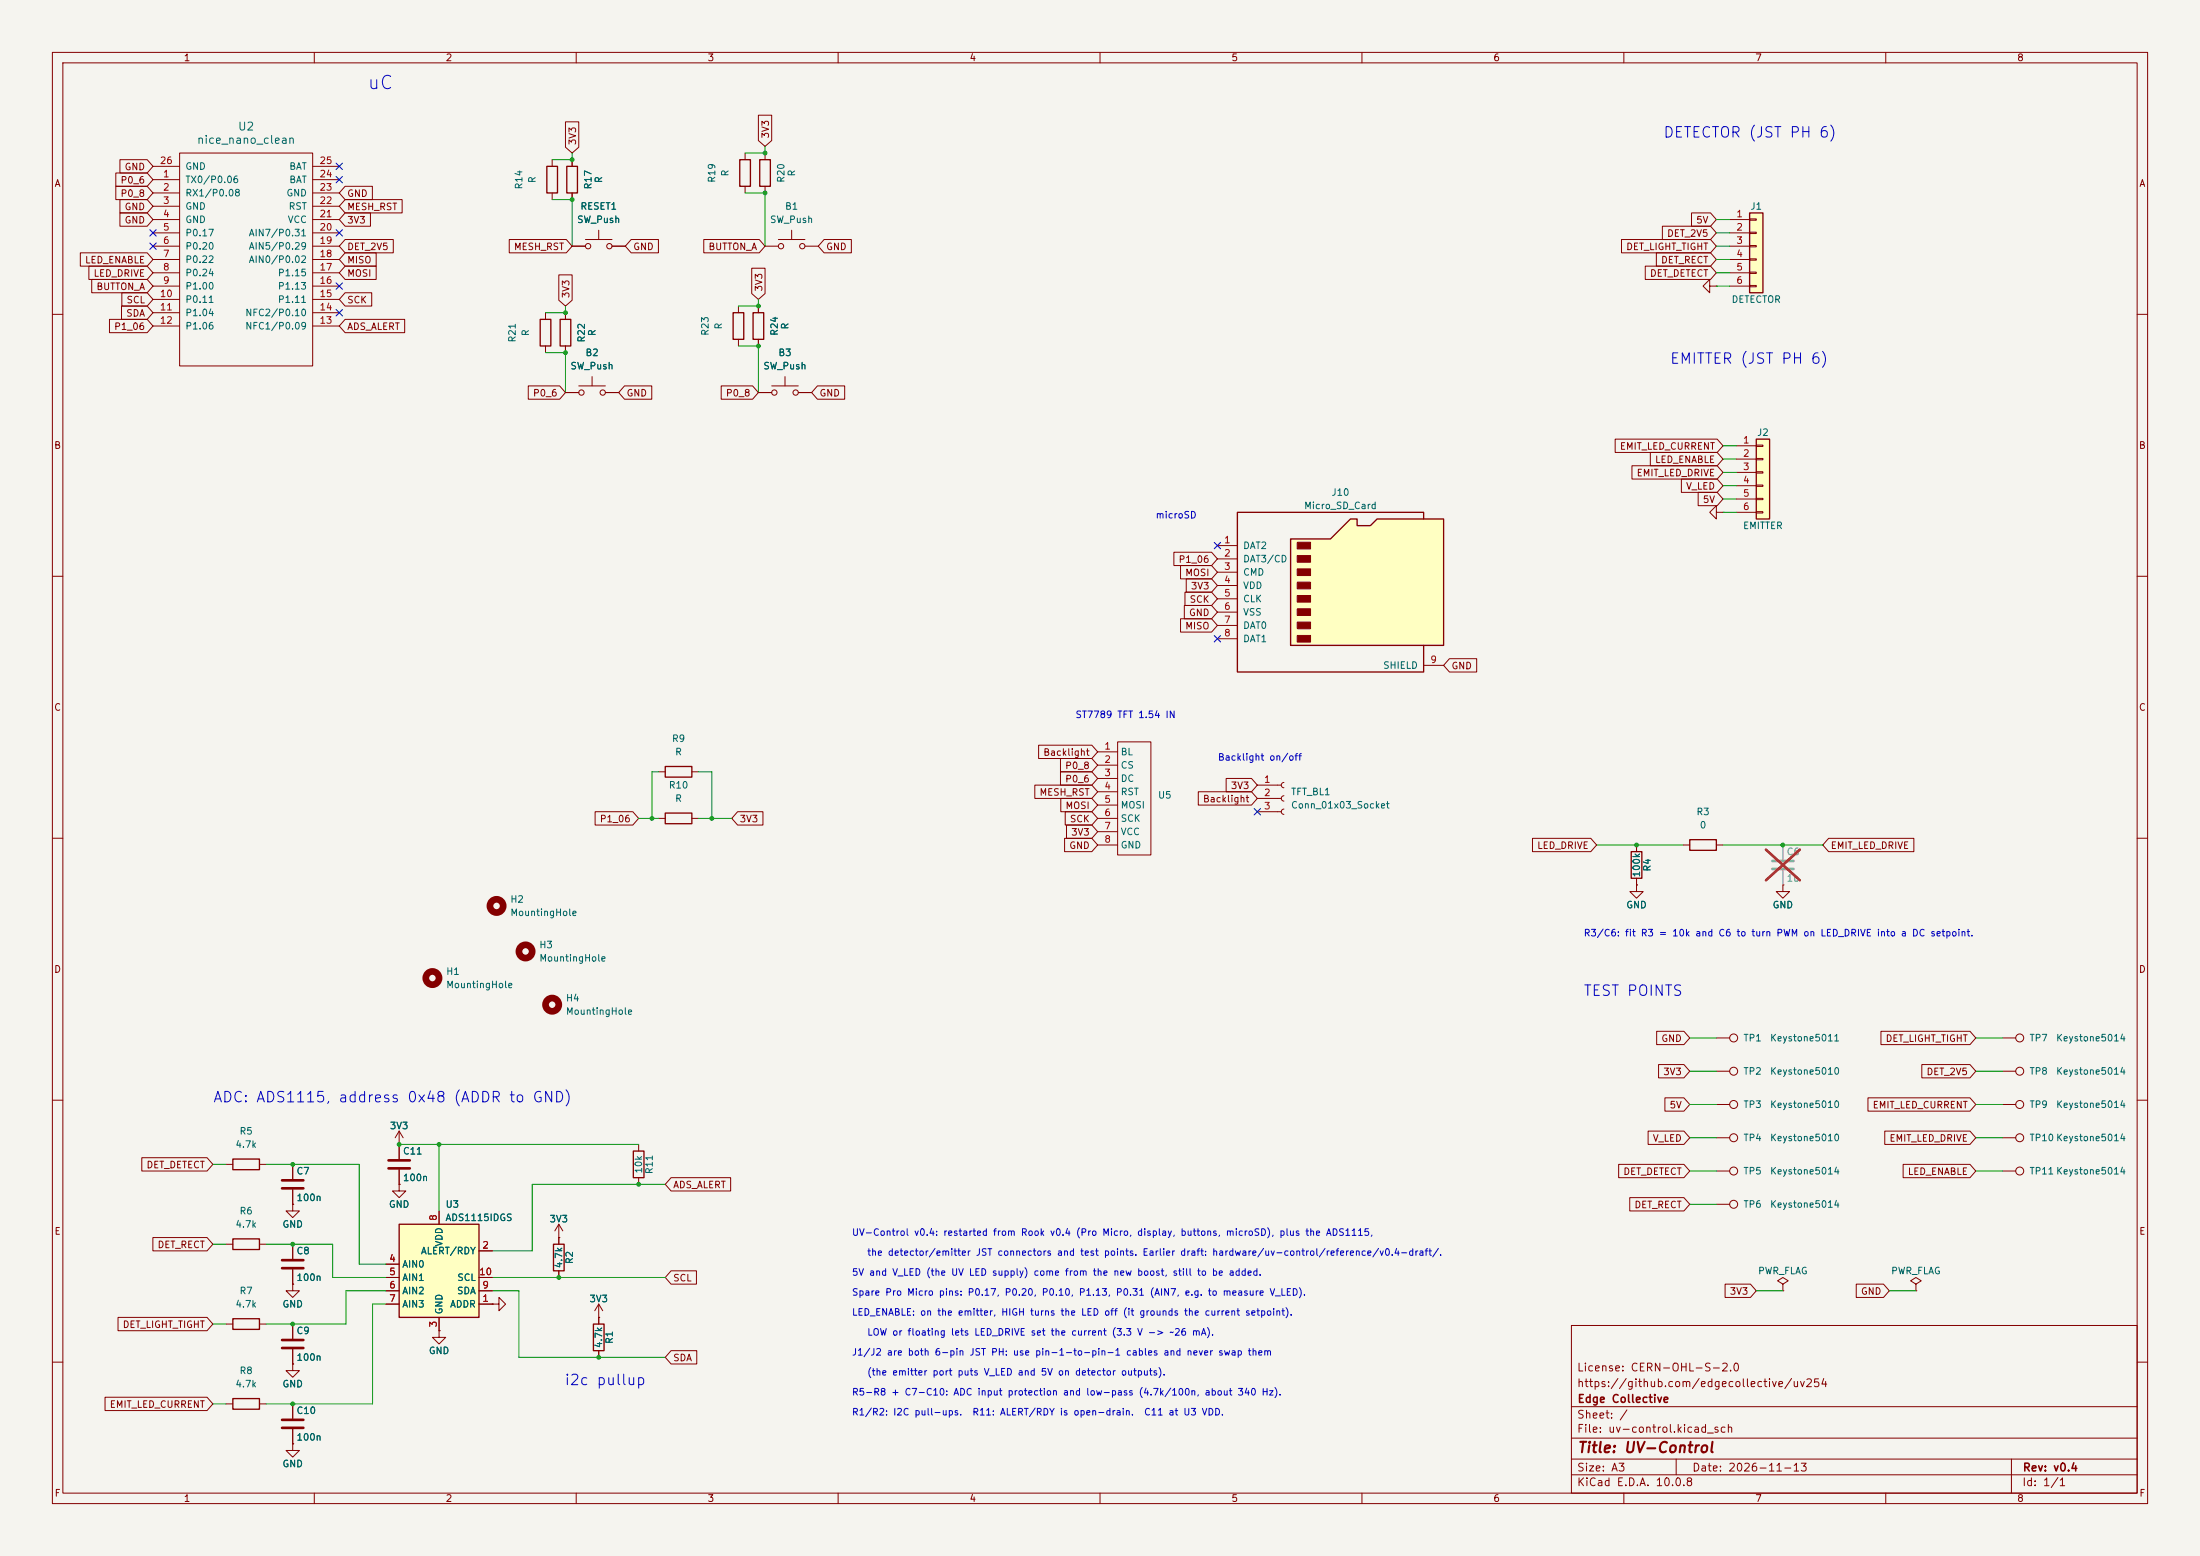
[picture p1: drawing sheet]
<svg xmlns="http://www.w3.org/2000/svg" width="420mm" height="297mm" viewBox="0 0 420 297" stroke-linecap="round" stroke-linejoin="round" font-family="sans-serif">
<path d="M0 0h420v297h-420z" fill="#f5f4ef" stroke="#f5f4ef" stroke-width=".19"/>
<g fill="none" stroke="#840000" stroke-width=".19">
<path d="M10 10h400v277h-400zM12 12h396v273h-396zM60 10v2M110 10v2M160 10v2M210 10v2M260 10v2M310 10v2M360 10v2M10 60h2M408 60h2M10 110h2"/>
<path d="M408 110h2M10 160h2M408 160h2M10 210h2M408 210h2M300 253h108v32h-108zM10 260h2M300 278.5h108M300 274.5h108M300 268.5h108M320 278.5v3M384 278.5v6.5"/>
<path d="M408 260h2M60 285v2M110 285v2M160 285v2M210 285v2M260 285v2M300 281.5h108M310 285v2M360 285v2"/>
</g>
<path d="M334 40.6h2.5v15.3h-2.5z" fill="#ffffc2"/>
<path d="M334 40.6h2.5v15.3h-2.5zM44.4 221.2h5.1v2.1h-5.1z" fill="none" stroke="#840000" stroke-width=".25"/>
<g fill="none" stroke="#840000" stroke-width=".19">
<path d="M330.2 41.9h3.8M330.2 44.5h3.8M330.2 47h3.8M330.2 49.5h3.8M330.2 52.1h3.8M330.2 54.6h3.8M334 41.8h1.3v.2h-1.3zM334 44.3h1.3v.3h-1.3zM334 46.9h1.3v.2h-1.3zM334 49.4h1.3v.3h-1.3zM334 51.9h1.3v.3h-1.3zM334 54.5h1.3v.2h-1.3z"/>
<path d="M76.2 218.4v2.8M43.2 222.2h1.2M49.5 222.2h1.3M55.9 222.2v2.8M55.9 227.1v2.8M76.2 226.1v1.2h1.3l-1.3 1.3-1.3-1.3h1.3M76.2 226.1h.1M76.2 223.3v2.8"/>
</g>
<path d="M53.8 225.3h4.1M53.8 226.8h4.1M74.2 221.5h4M74.2 223h4" fill="none" stroke="#840000" stroke-width=".51"/>
<path d="M76.2 233.7h15.2v17.8h-15.2z" fill="#ffffc2"/>
<path d="M127 146.3h5.1v2h-5.1zM127 155.2h5.1v2h-5.1zM76.2 233.7h15.2v17.8h-15.2z" fill="none" stroke="#840000" stroke-width=".25"/>
<g fill="none" stroke="#840000" stroke-width=".19">
<path d="M29.2 34.3h5.1M29.2 36.8h5.1M29.2 39.4h5.1M29.2 31.8h5.1M34.3 29.2h25.4v40.7h-25.4zM59.7 34.3h5.1M59.7 36.8h5.1M59.7 39.4h5.1M59.7 31.8h5.1M29.2 41.9h5.1M29.2 44.5h5.1M29.2 47h5.1"/>
<path d="M29.2 49.5h5.1M29.2 52.1h5.1M29.2 54.6h5.1M29.2 57.2h5.1M29.2 59.7h5.1M59.7 41.9h5.1M59.7 44.5h5.1M59.7 47h5.1M59.7 49.5h5.1M59.7 52.1h5.1M59.7 54.6h5.1M59.7 57.2h5.1"/>
<path d="M59.7 59.7h5.1M29.2 62.2h5.1M59.7 62.2h5.1M125.7 147.3h1.3M125.7 156.2h1.3M132.1 147.3h1.2M132.1 156.2h1.2M55.9 229.9v1.2h1.2l-1.2 1.3-1.3-1.3h1.3M55.9 229.9h.1M83.8 231.1v2.6M91.4 238.8h2.6M73.7 248.9h2.5"/>
<path d="M73.7 241.3h2.5M73.7 243.8h2.5M73.7 246.4h2.5M83.8 254v1.3h1.3l-1.3 1.2-1.3-1.2h1.3M83.8 254h.1M83.8 251.5v2.5M91.4 248.9h2.6M91.4 243.8h2.6M91.4 246.4h2.6M94 248.9h1.2v-1.3l1.3 1.3-1.3 1.3v-1.3M94 248.9h.1"/>
</g>
<path d="M335.3 83.8h2.5v15.3h-2.5z" fill="#ffffc2"/>
<path d="M335.3 83.8h2.5v15.3h-2.5z" fill="none" stroke="#840000" stroke-width=".25"/>
<g fill="none" stroke="#840000" stroke-width=".19">
<path d="M327.7 97.8v-1.3l-1.3 1.3 1.3 1.3v-1.3h1.2M328.9 97.8h.1M331.5 85.1h3.8M331.5 87.6h3.8M331.5 90.2h3.8M331.5 92.7h3.8M331.5 95.3h3.8M331.5 97.8h3.8M335.3 85h1.2v.2h-1.2zM335.3 87.5h1.2v.3h-1.2zM335.3 90h1.2v.3h-1.2zM335.3 92.6h1.2v.2h-1.2z"/>
<path d="M335.3 95.1h1.2v.3h-1.2zM335.3 97.7h1.2v.2h-1.2z"/>
</g>
<path d="M246.4 102.9h7.6l3.8-3.8h1.3v1.2h2.5l1.3-1.2h12.7v24.1h-29.2z" fill="#ffffc2"/>
<g fill="none" stroke="#840000" stroke-width=".25">
<path d="M104.4 31.8h2v5h-2zM108.2 31.8h2v5h-2zM141.2 30.5h2.1v5.1h-2.1zM145 30.5h2.1v5.1h-2.1zM140 59.7h2v5.1h-2zM143.8 59.7h2v5.1h-2zM103.1 61h2.1v5h-2.1zM106.9 61h2.1v5h-2.1zM271.8 99.1v-1.3h-35.6v30.5h35.6v-5.1M246.4 102.9h7.6l3.8-3.8h1.3v1.2h2.5l1.3-1.2h12.7v24.1h-29.2zM311.4 162.6h2v5h-2zM322.6 160.3h5.1v2h-5.1z"/>
<path d="M120.9 219.7h2v5.1h-2zM44.4 236.5h5.1v2h-5.1zM105.7 237.5h2v5.1h-2zM44.4 251.7h5.1v2h-5.1zM113.3 252.7h2v5.1h-2zM44.4 267h5.1v2h-5.1z"/>
</g>
<g fill="#840000" stroke="#840000" stroke-width=".19">
<path d="M247.6 103.5h2.6v1.3h-2.6z"/>
<path d="M247.6 106h2.6v1.3h-2.6z"/>
<path d="M247.6 108.6h2.6v1.3h-2.6z"/>
<path d="M247.6 111.1h2.6v1.3h-2.6z"/>
<path d="M247.6 113.7h2.6v1.2h-2.6z"/>
<path d="M247.6 116.2h2.6v1.3h-2.6z"/>
<path d="M247.6 118.7h2.6v1.3h-2.6z"/>
<path d="M247.6 121.3h2.6v1.3h-2.6z"/>
</g>
<g fill="none" stroke="#840000" stroke-width=".19">
<path d="M22.1 33h6l1.1 1.3-1.1 1.3h-6zM22.1 35.6h6l1.1 1.2-1.1 1.3h-6zM22.9 30.5h5.2l1.1 1.3-1.1 1.2h-5.2zM22.9 38.1h5.2l1.1 1.3-1.1 1.2h-5.2zM65.9 38.1h10.9v2.5h-10.9l-1.1-1.2zM65.9 35.6h5.2v2.5h-5.2l-1.1-1.3zM105.4 30.5v1.3M105.4 36.8v1.3M107.9 23.3h2.6v4.8l-1.3 1.1-1.3-1.1zM109.2 30.5v1.3M109.2 36.8v1.3M142.2 29.2v1.3"/>
<path d="M142.2 35.6v1.2M144.8 22h2.5v4.8l-1.3 1.1-1.2-1.1zM146 29.2v1.3M146 35.6v1.2M15.3 48.3h12.8l1.1 1.2-1.1 1.3h-12.8zM17 50.8h11.1l1.1 1.3-1.1 1.2h-11.1zM17.5 53.3h10.6l1.1 1.3-1.1 1.3h-10.6zM22.9 40.6h5.2l1.1 1.3-1.1 1.3h-5.2zM23.2 58.4h4.9l1.1 1.3-1.1 1.3h-4.9zM23.3 55.9h4.8l1.1 1.3-1.1 1.2h-4.8zM65.9 45.7h9.2v2.6h-9.2l-1.1-1.3zM65.9 50.8h5.9v2.5h-5.9l-1.1-1.2z"/>
<path d="M65.9 55.9h5.1v2.5h-5.1l-1.1-1.2zM65.9 48.3h5.9v2.5h-5.9l-1.1-1.3zM65.9 40.6h4.8v2.6h-4.8l-1.1-1.3zM97.2 45.7h10.9l1.1 1.3-1.1 1.3h-10.9zM104.1 59.7v1.3M106.7 52.5h2.5v4.8l-1.3 1.1-1.2-1.1zM107.9 59.7v1.3M109.2 47h2.6M111.8 45.7h5M114.3 43.9v1.8M116.8 47h2.6M120.5 45.7h5.2v2.6h-5.2l-1.1-1.3z"/>
<path d="M134.4 45.7h10.5l1.1 1.3-1.1 1.3h-10.5zM141 58.4v1.3M143.5 51.2h2.6v4.8l-1.3 1.2-1.3-1.2zM144.8 58.4v1.3M146 47h2.6M148.6 45.7h5.1M151.1 43.9v1.8M153.7 47h2.5M157.3 45.7h5.2v2.6h-5.2l-1.1-1.3zM309.6 45.7h16.9l1.2 1.3-1.2 1.3h-16.9zM314.1 50.8h12.4l1.2 1.3-1.2 1.2h-12.4zM316.2 48.3h10.3l1.2 1.2-1.2 1.3h-10.3z"/>
<path d="M317.4 43.2h9.1l1.2 1.3-1.2 1.2h-9.1zM322.9 40.6h3.6l1.2 1.3-1.2 1.3h-3.6zM326.4 54.6v-1.3l-1.3 1.3 1.3 1.3v-1.3h1.3M327.7 54.6h.1M20.9 61h7.2l1.1 1.2-1.1 1.3h-7.2zM65.9 61h11.4v2.5h-11.4l-1.1-1.3zM100.8 73.7h6l1.1 1.2-1.1 1.3h-6zM104.1 66v1.3M107.9 74.9h2.6M107.9 66v1.3M110.5 73.7h5.1M113 71.9v1.8"/>
<path d="M115.6 74.9h2.5M119.2 73.7h5.2v2.5h-5.2l-1.1-1.3zM137.7 73.7h6l1.1 1.2-1.1 1.3h-6zM141 64.8v1.2M144.8 74.9h2.5M144.8 64.8v1.2M147.3 73.7h5.1M149.9 71.9v1.8M152.4 74.9h2.5M156.1 73.7h5.2v2.5h-5.2l-1.2-1.3zM308.3 83.8h19.5l1.1 1.3-1.1 1.3h-19.5zM311.5 88.9h16.3l1.1 1.3-1.1 1.2h-16.3z"/>
<path d="M315.1 86.4h12.7l1.1 1.2-1.1 1.3h-12.7zM321 91.4h6.8l1.1 1.3-1.1 1.3h-6.8zM324.2 94h3.6l1.1 1.3-1.1 1.2h-3.6zM224.1 105.4h7.2l1.1 1.3-1.1 1.3h-7.2zM225.4 118.1h5.9l1.1 1.3-1.1 1.3h-5.9zM225.4 107.9h5.9l1.1 1.3-1.1 1.3h-5.9zM226.1 115.6h5.2l1.1 1.2-1.1 1.3h-5.2zM226.2 113h5.1l1.1 1.3-1.1 1.3h-5.1zM226.5 110.5h4.8l1.1 1.3-1.1 1.2h-4.8zM232.4 104.1h3.8M232.4 106.7h3.8M232.4 109.2h3.8"/>
<path d="M232.4 111.8h3.8M232.4 114.3h3.8M232.4 116.8h3.8M232.4 119.4h3.8M232.4 121.9h3.8M271.8 127h3.8M276.7 125.7h5.2v2.6h-5.2l-1.1-1.3zM113.6 154.9h7.2l1.1 1.3-1.1 1.3h-7.2zM140.8 154.9h4.9v2.6h-4.9l-1.1-1.3zM197.5 149.9h10.9l1.1 1.2-1.1 1.3h-10.9zM198.3 142.2h10.1l1.1 1.3-1.1 1.3h-10.1zM202.4 144.8h6l1.1 1.3-1.1 1.2h-6z"/>
<path d="M202.4 147.3h6l1.1 1.3-1.1 1.3h-6zM202.5 152.4h5.9l1.1 1.3-1.1 1.2h-5.9zM203.4 154.9h5l1.1 1.3-1.1 1.3h-5zM203.6 157.5h4.8l1.1 1.3-1.1 1.2h-4.8zM209.5 143.5h3.9M209.5 146.1h3.9M209.5 148.6h3.9M209.5 151.1h3.9M209.5 153.7h3.9M209.5 156.2h3.9M209.5 158.8h3.9M213.4 141.6h6.3v21.6h-6.3z"/>
<path d="M228.8 151.1h10.1l1.1 1.3-1.1 1.3h-10.1zM234.1 148.6h4.8l1.1 1.3-1.1 1.2h-4.8zM240 149.9h4.6M240 152.4h4.6M240 154.9h4.6M245.1 149.4l-.3 .1-.2 .4 .2 .3 .3 .2M245.1 151.9l-.3 .1-.2 .4 .2 .4 .3 .1M245.1 154.4l-.3 .2-.2 .3 .2 .4 .3 .1M203.2 160h5.2l1.1 1.3-1.1 1.3h-5.2zM209.5 161.3h3.9M292.6 160h11.1l1.1 1.3-1.1 1.3h-11.1zM312.4 168.9v1.3h1.3l-1.3 1.3-1.3-1.3h1.3"/>
<path d="M312.4 168.9h.1M312.4 161.3v1.3M312.4 167.6v1.3M321.3 161.3h1.3M327.7 161.3h1.2M340.4 168.9v1.3h1.2l-1.2 1.3-1.3-1.3h1.3M340.4 168.9h.1M349.1 160h16.3v2.6h-16.3l-1.1-1.3zM316.3 196.8h5.2l1.1 1.3-1.1 1.3h-5.2zM327.7 198.1h2.5M359.1 196.8h17l1.1 1.3-1.1 1.3h-17zM382.3 198.1h2.5"/>
<path d="M76.2 218.4h.1M76.2 215.9l-.8 1.3M76.2 215.9l.8 1.3M76.2 215.9v5.3M121.9 218.4v1.3M314.6 215.9h6.9l1.1 1.3-1.1 1.2h-6.9zM316.6 203.2h4.9l1.1 1.3-1.1 1.2h-4.9zM317.8 209.5h3.7l1.1 1.3-1.1 1.3h-3.7zM327.7 217.2h2.5M327.7 210.8h2.5M327.7 204.5h2.5M356.6 209.5h19.5l1.1 1.3-1.1 1.3h-19.5z"/>
<path d="M359.8 215.9h16.3l1.1 1.3-1.1 1.2h-16.3zM366.9 203.2h9.2l1.1 1.3-1.1 1.2h-9.2zM382.3 217.2h2.5M382.3 210.8h2.5M382.3 204.5h2.5M27.1 221h12.4l1.1 1.2-1.1 1.3h-12.4zM29.2 236.2h10.3l1.1 1.3-1.1 1.3h-10.3zM43.2 237.5h1.2M49.5 237.5h1.3M55.9 229.9h.1M55.9 222.2v2.8M55.9 227.1v2.8"/>
<path d="M55.9 237.5v2.8M76.2 226.1h.1M76.2 223.3v2.8M83.8 231.1v2.6M91.4 238.8h2.6M106.7 236.2h.1M106.7 233.7l-.8 1.2M106.7 233.7l.7 1.2M106.7 233.7v3.8M121.9 224.8v1.3M128.1 224.8h11.4v2.5h-11.4l-1.1-1.2zM309 222.2h12.5l1.1 1.3-1.1 1.3h-12.5z"/>
<path d="M311.1 228.6h10.4l1.1 1.3-1.1 1.2h-10.4zM327.7 223.5h2.5M327.7 229.9h2.5M363.3 222.2h12.8l1.1 1.3-1.1 1.3h-12.8zM382.3 223.5h2.5M22.5 251.5h17l1.1 1.2-1.1 1.3h-17zM43.2 252.7h1.2M49.5 252.7h1.3M55.9 245.1v1.3h1.2l-1.2 1.2-1.3-1.2h1.3M55.9 245.1h.1M55.9 242.3v2.8M55.9 252.7v2.8"/>
<path d="M55.9 257.6v2.7M73.7 248.9h2.5M73.7 241.3h2.5M73.7 243.8h2.5M73.7 246.4h2.5M83.8 254h.1M83.8 251.5v2.5M91.4 248.9h2.6M91.4 243.8h2.6M91.4 246.4h2.6M94 248.9h.1M106.7 242.6v1.2"/>
<path d="M114.3 251.5h.1M114.3 248.9v3.8M114.3 257.8v1.3M114.3 248.9l-.8 1.3M114.3 248.9l.8 1.3M128.1 257.8h4.9v2.6h-4.9l-1.1-1.3zM128.1 242.6h4.9v2.5h-4.9l-1.1-1.3zM329.3 245.1h4.9l1.1 1.3-1.1 1.3h-4.9zM340.4 245.1l1-.6-1-.7-1.1 .7 1.1 .6v1.3M340.4 246.4h.1M354.4 245.1h5.2l1.1 1.3-1.1 1.3h-5.2zM365.8 245.1l1-.6-1-.7-1.1 .7 1.1 .6v1.3"/>
<path d="M365.8 246.4h.1M20.1 266.7h19.4l1.1 1.3-1.1 1.2h-19.4zM43.2 268h1.2M49.5 268h1.3M55.9 260.3v1.3h1.2l-1.2 1.3-1.3-1.3h1.3M55.9 260.3h.1M55.9 275.6v1.3h1.2l-1.2 1.2-1.3-1.2h1.3M55.9 275.6h.1M55.9 268v2.8M55.9 272.8v2.8"/>
<circle cx="112.3" cy="47" r=".51"/>
<circle cx="116.3" cy="47" r=".51"/>
<circle cx="149.1" cy="47" r=".51"/>
<circle cx="153.2" cy="47" r=".51"/>
<circle cx="111" cy="74.9" r=".51"/>
<circle cx="115.1" cy="74.9" r=".51"/>
<circle cx="147.8" cy="74.9" r=".51"/>
<circle cx="151.9" cy="74.9" r=".51"/>
<circle cx="331" cy="198.1" r=".76"/>
<circle cx="385.6" cy="198.1" r=".76"/>
<circle cx="331" cy="217.2" r=".76"/>
<circle cx="331" cy="210.8" r=".76"/>
<circle cx="331" cy="204.5" r=".76"/>
<circle cx="385.6" cy="210.8" r=".76"/>
<circle cx="385.6" cy="204.5" r=".76"/>
<circle cx="385.6" cy="217.2" r=".76"/>
<circle cx="331" cy="223.5" r=".76"/>
<circle cx="331" cy="229.9" r=".76"/>
<circle cx="385.6" cy="223.5" r=".76"/>
</g>
<path d="M338.3 164.3h4.1M338.3 165.9h4.1" fill="none" stroke="#9c9b98" stroke-width=".51"/>
<path d="M340.4 161.3v2.8M340.4 166.1v2.8" fill="none" stroke="#9c9b98" stroke-width=".19"/>
<path d="M337.1 162.2l6.5 5.8M343.6 162.2l-6.5 5.8" fill="none" stroke="#e12e31" stroke-width=".46"/>
<g fill="none" stroke="#840000" stroke-width="1.3">
<circle cx="94.8" cy="172.9" r="1.27"/>
<circle cx="82.5" cy="186.7" r="1.27"/>
<circle cx="100.3" cy="181.6" r="1.27"/>
<circle cx="105.4" cy="191.8" r="1.27"/>
</g>
<path d="M53.8 240.5h4.1M53.8 242.1h4.1M53.8 255.8h4.1M53.8 257.3h4.1M53.8 271h4.1M53.8 272.5h4.1" fill="none" stroke="#840000" stroke-width=".51"/>
<g fill="none" stroke="#009600" stroke-width=".19">
<path d="M105.4 38.1h3.8v8.9M109.2 29.2v1.3h-3.8M142.2 36.8h3.8v10.2M146 27.9v1.3h-3.8M107.9 58.4v1.3h-3.8M144.8 57.2v1.2h-3.8M327.7 52.1h2.5M327.7 41.9h2.5M327.7 49.5h2.5M327.7 47h2.5M327.7 54.6h2.5M327.7 44.5h2.5"/>
<path d="M104.1 67.3h3.8v7.6M141 66h3.8v8.9M328.9 97.8h2.6M328.9 95.3h2.6M328.9 90.2h2.6M328.9 87.6h2.6M328.9 85.1h2.6M328.9 92.7h2.6M121.9 156.2h3.8M125.7 147.3h-1.2v8.9M133.3 156.2h6.4M133.3 147.3h2.6v8.9"/>
<path d="M304.8 161.3h16.5M328.9 161.3h19.1M322.6 198.1h5.1M377.2 198.1h5.1M76.2 218.4h45.7M83.8 218.4v12.7M322.6 217.2h5.1M322.6 204.5h5.1M322.6 210.8h5.1M377.2 217.2h5.1M377.2 204.5h5.1M377.2 210.8h5.1"/>
<path d="M40.6 237.5h2.6M40.6 222.2h2.6M50.8 222.2h17.8v19.1h5.1M50.8 237.5h12.7v6.3h10.2M127 226.1h-25.4v12.7h-7.6M322.6 223.5h5.1M322.6 229.9h5.1M377.2 223.5h5.1M40.6 252.7h2.6M73.7 246.4h-7.7v6.3h-15.2M73.7 248.9h-2.6v19.1h-20.3M94 246.4h5.1v12.7h27.9"/>
<path d="M94 243.8h33M335.3 246.4h5.1M360.7 246.4h5.1M40.6 268h2.6"/>
</g>
<g fill="none" stroke="#000084" stroke-width=".19">
<path d="M64.2 31.1l1.2 1.3M64.2 33.7l1.2 1.2M65.4 31.1l-1.2 1.3M65.4 33.7l-1.2 1.2M28.6 46.4l1.2 1.2M28.6 43.8l1.2 1.3M29.8 46.4l-1.2 1.2M29.8 43.8l-1.2 1.3M64.2 59.1l1.2 1.2M64.2 43.8l1.2 1.3M64.2 54l1.2 1.2M65.4 59.1l-1.2 1.2"/>
<path d="M65.4 43.8l-1.2 1.3M65.4 54l-1.2 1.2M231.8 103.5l1.2 1.2M233 103.5l-1.2 1.2M231.8 121.3l1.2 1.2M233 121.3l-1.2 1.2M239.4 154.3l1.2 1.2M240.6 154.3l-1.2 1.2"/>
</g>
<g fill="#009600">
<circle cx="55.9" cy="268" r=".46"/>
<circle cx="55.9" cy="237.5" r=".46"/>
<circle cx="55.9" cy="252.7" r=".46"/>
<circle cx="109.2" cy="30.5" r=".46"/>
<circle cx="109.2" cy="38.1" r=".46"/>
<circle cx="107.9" cy="59.7" r=".46"/>
<circle cx="107.9" cy="67.3" r=".46"/>
<circle cx="76.2" cy="218.4" r=".46"/>
<circle cx="83.8" cy="218.4" r=".46"/>
<circle cx="124.5" cy="156.2" r=".46"/>
<circle cx="135.9" cy="156.2" r=".46"/>
<circle cx="55.9" cy="222.2" r=".46"/>
<circle cx="144.8" cy="66" r=".46"/>
<circle cx="146" cy="36.8" r=".46"/>
<circle cx="146" cy="29.2" r=".46"/>
<circle cx="144.8" cy="58.4" r=".46"/>
<circle cx="106.7" cy="243.8" r=".46"/>
<circle cx="312.4" cy="161.3" r=".46"/>
<circle cx="340.4" cy="161.3" r=".46"/>
<circle cx="114.3" cy="259.1" r=".46"/>
<circle cx="121.9" cy="226.1" r=".46"/>
</g>
<text font-size="2.5" fill="#0000c2" x="70" y="17.7">uC</text>
<g font-size="2" fill="#0000c2">
<text x="317.4" y="26.8">DETECTOR (JST PH 6)</text>
<text x="318.7" y="70">EMITTER (JST PH 6)</text>
<text x="302.2" y="190.6">TEST POINTS</text>
<text x="40.5" y="210.9">ADC: ADS1115, address 0x48 (ADDR to GND)</text>
<text x="107.6" y="264.9">i2c pullup</text>
</g>
<text font-size="2" fill="#840000" x="301" y="277.8">Title: UV-Control</text>
<g font-size="1.5" fill="#006464">
<text x="37.5" y="27.8">nice_nano_clean</text>
<text x="45.3" y="25.3">U2</text>
</g>
<g font-size="1.5" fill="#840000">
<text x="300.9" y="262.1">License: CERN-OHL-S-2.0</text>
<text x="300.9" y="265.1">https://github.com/edgecollective/uv254</text>
<text x="301" y="268.1">Edge Collective</text>
<text x="300.9" y="273.8">File: uv-control.kicad_sch</text>
<text x="300.9" y="271.1">Sheet: /</text>
<text x="300.9" y="281.2">Size: A3</text>
<text x="322.9" y="281.2">Date: 2026-11-13</text>
<text x="386" y="281.2">Rev: v0.4</text>
<text x="300.9" y="284">KiCad E.D.A. 10.0.8</text>
<text x="385.9" y="284">Id: 1/1</text>
</g>
<g font-size="1.3" fill="#840000">
<text x="35" y="12">1</text>
<text x="85" y="12">2</text>
<text x="135" y="12">3</text>
<text x="185" y="12">4</text>
<text x="235" y="12">5</text>
<text x="285" y="12">6</text>
<text x="335" y="12">7</text>
<text x="385" y="12">8</text>
<text x="110.3" y="27.8" transform="rotate(-90 110.3 27.8)">3V3</text>
<text x="147.1" y="26.5" transform="rotate(-90 147.1 26.5)">3V3</text>
<text x="10.3" y="36">A</text>
<text x="22.9" y="35.3">P0_6</text>
<text x="23.7" y="32.8">GND</text>
<text x="408.3" y="36">A</text>
<text x="22.9" y="37.9">P0_8</text>
<text x="23.7" y="40.4">GND</text>
<text x="66.2" y="40.4">MESH_RST</text>
<text x="66.2" y="37.9">GND</text>
<text x="23.7" y="43">GND</text>
<text x="66.2" y="43">3V3</text>
<text x="318.1" y="45.5">DET_2V5</text>
<text x="323.7" y="43">5V</text>
<text x="16.1" y="50.6">LED_ENABLE</text>
<text x="17.8" y="53.1">LED_DRIVE</text>
<text x="66.2" y="48">DET_2V5</text>
<text x="66.2" y="53.1">MOSI</text>
<text x="66.2" y="50.6">MISO</text>
<text x="98" y="48">MESH_RST</text>
<text x="120.8" y="48">GND</text>
<text x="135.1" y="48">BUTTON_A</text>
<text x="157.6" y="48">GND</text>
<text x="310.3" y="48">DET_LIGHT_TIGHT</text>
<text x="314.9" y="53.1">DET_DETECT</text>
<text x="317" y="50.6">DET_RECT</text>
<text x="18.3" y="55.7">BUTTON_A</text>
<text x="24" y="58.2">SCL</text>
<text x="66.2" y="58.2">SCK</text>
<text x="109" y="57" transform="rotate(-90 109 57)">3V3</text>
<text x="145.8" y="55.7" transform="rotate(-90 145.8 55.7)">3V3</text>
<text x="21.7" y="63.3">P1_06</text>
<text x="24" y="60.7">SDA</text>
<text x="66.2" y="63.3">ADS_ALERT</text>
<text x="101.6" y="76">P0_6</text>
<text x="119.5" y="76">GND</text>
<text x="138.5" y="76">P0_8</text>
<text x="156.3" y="76">GND</text>
<text x="10.2" y="86">B</text>
<text x="309.1" y="86.1">EMIT_LED_CURRENT</text>
<text x="315.8" y="88.7">LED_ENABLE</text>
<text x="408.2" y="86">B</text>
<text x="312.3" y="91.2">EMIT_LED_DRIVE</text>
<text x="321.8" y="93.8">V_LED</text>
<text x="325" y="96.3">5V</text>
<text x="224.9" y="107.7">P1_06</text>
<text x="226.2" y="110.3">MOSI</text>
<text x="227.2" y="112.8">3V3</text>
<text x="226.9" y="117.9">GND</text>
<text x="227" y="115.4">SCK</text>
<text x="226.2" y="120.4">MISO</text>
<text x="277" y="128.1">GND</text>
<text x="10.2" y="136">C</text>
<text x="408.2" y="136">C</text>
<text x="199.1" y="144.6">Backlight</text>
<text x="203.2" y="147.1">P0_8</text>
<text x="203.2" y="149.6">P0_6</text>
<text x="198.3" y="152.2">MESH_RST</text>
<text x="203.3" y="154.7">MOSI</text>
<text x="229.5" y="153.5">Backlight</text>
<text x="234.9" y="150.9">3V3</text>
<text x="114.4" y="157.3">P1_06</text>
<text x="141.1" y="157.3">3V3</text>
<text x="204.1" y="157.3">SCK</text>
<text x="204.4" y="159.8">3V3</text>
<text x="204" y="162.3">GND</text>
<text x="293.3" y="162.3">LED_DRIVE</text>
<text x="349.4" y="162.3">EMIT_LED_DRIVE</text>
<text x="10.2" y="186">D</text>
<text x="408.2" y="186">D</text>
<text x="317.1" y="199.2">GND</text>
<text x="359.9" y="199.2">DET_LIGHT_TIGHT</text>
<text x="317.4" y="205.5">3V3</text>
<text x="367.7" y="205.5">DET_2V5</text>
<text x="318.6" y="211.9">5V</text>
<text x="357.4" y="211.9">EMIT_LED_CURRENT</text>
<text x="315.4" y="218.2">V_LED</text>
<text x="360.6" y="218.2">EMIT_LED_DRIVE</text>
<text x="27.9" y="223.3">DET_DETECT</text>
<text x="128.4" y="227.1">ADS_ALERT</text>
<text x="309.8" y="224.6">DET_DETECT</text>
<text x="364.1" y="224.6">LED_ENABLE</text>
<text x="311.9" y="230.9">DET_RECT</text>
<text x="10.3" y="236">E</text>
<text x="30" y="238.5">DET_RECT</text>
<text x="408.3" y="236">E</text>
<text x="128.4" y="244.9">SCL</text>
<text x="330.1" y="247.4">3V3</text>
<text x="355.2" y="247.4">GND</text>
<text x="23.3" y="253.8">DET_LIGHT_TIGHT</text>
<text x="128.4" y="260.1">SDA</text>
<text x="20.8" y="269">EMIT_LED_CURRENT</text>
<text x="10.3" y="286">F</text>
<text x="35" y="287">1</text>
<text x="85" y="287">2</text>
<text x="135" y="287">3</text>
<text x="185" y="287">4</text>
<text x="235" y="287">5</text>
<text x="285" y="287">6</text>
<text x="335" y="287">7</text>
<text x="385" y="287">8</text>
<text x="408.3" y="286">F</text>
</g>
<g font-size="1.3" fill="#a90000">
<text x="30.4" y="31.6">26</text>
<text x="31" y="34.2">1</text>
<text x="60.9" y="34.2">24</text>
<text x="60.9" y="31.6">25</text>
<text x="31" y="36.7">2</text>
<text x="31" y="39.2">3</text>
<text x="31" y="41.8">4</text>
<text x="60.9" y="41.8">21</text>
<text x="60.9" y="39.2">22</text>
<text x="60.9" y="36.7">23</text>
<text x="331.4" y="41.8">1</text>
<text x="31" y="44.3">5</text>
<text x="31" y="46.9">6</text>
<text x="60.9" y="46.9">19</text>
<text x="60.9" y="44.3">20</text>
<text x="331.4" y="44.3">2</text>
<text x="331.4" y="46.9">3</text>
<text x="31" y="49.4">7</text>
<text x="31" y="51.9">8</text>
<text x="60.9" y="51.9">17</text>
<text x="60.9" y="49.4">18</text>
<text x="331.4" y="49.4">4</text>
<text x="331.4" y="51.9">5</text>
<text x="30.4" y="57">10</text>
<text x="30.4" y="59.6">11</text>
<text x="31" y="54.5">9</text>
<text x="60.9" y="59.6">14</text>
<text x="60.9" y="57">15</text>
<text x="60.9" y="54.5">16</text>
<text x="331.4" y="54.5">6</text>
<text x="30.4" y="62.1">12</text>
<text x="60.9" y="62.1">13</text>
<text x="332.6" y="85">1</text>
<text x="332.6" y="87.5">2</text>
<text x="332.6" y="90">3</text>
<text x="332.6" y="92.6">4</text>
<text x="332.6" y="95.1">5</text>
<text x="332.6" y="97.7">6</text>
<text x="233.6" y="104">1</text>
<text x="233.6" y="106.5">2</text>
<text x="233.6" y="109.1">3</text>
<text x="233.6" y="111.6">4</text>
<text x="233.6" y="114.2">5</text>
<text x="233.6" y="116.7">6</text>
<text x="233.6" y="119.2">7</text>
<text x="233.6" y="121.8">8</text>
<text x="273" y="126.9">9</text>
<text x="210.7" y="143.4">1</text>
<text x="210.7" y="145.9">2</text>
<text x="210.7" y="148.5">3</text>
<text x="241.2" y="149.7">1</text>
<text x="210.7" y="151">4</text>
<text x="210.7" y="153.5">5</text>
<text x="241.2" y="152.3">2</text>
<text x="241.2" y="154.8">3</text>
<text x="210.7" y="156.1">6</text>
<text x="210.7" y="158.6">7</text>
<text x="210.7" y="161.2">8</text>
<text x="83.7" y="233.1" transform="rotate(-90 83.7 233.1)">8</text>
<text x="92" y="238.6">2</text>
<text x="74.2" y="241.2">4</text>
<text x="74.2" y="243.7">5</text>
<text x="91.4" y="243.7">10</text>
<text x="74.2" y="246.2">6</text>
<text x="74.2" y="248.8">7</text>
<text x="92" y="248.8">1</text>
<text x="92" y="246.2">9</text>
<text x="83.7" y="253.5" transform="rotate(-90 83.7 253.5)">3</text>
</g>
<g font-size="1.3" fill="#006464">
<text x="35.3" y="35.3">TX0/P0.06</text>
<text x="35.3" y="32.7">GND</text>
<text x="55.1" y="35.3">BAT</text>
<text x="55.1" y="32.7">BAT</text>
<text x="102.6" y="35.1" transform="rotate(-90 102.6 35.1)">R</text>
<text x="115.3" y="35.1" transform="rotate(-90 115.3 35.1)">R</text>
<text x="136.9" y="35" transform="rotate(-90 136.9 35)">R19</text>
<text x="139.4" y="33.8" transform="rotate(-90 139.4 33.8)">R</text>
<text x="150.1" y="35" transform="rotate(-90 150.1 35)">R20</text>
<text x="152.1" y="33.8" transform="rotate(-90 152.1 33.8)">R</text>
<text x="35.3" y="37.8">RX1/P0.08</text>
<text x="35.3" y="40.3">GND</text>
<text x="54.6" y="37.8">GND</text>
<text x="55" y="40.3">RST</text>
<text x="100" y="36.3" transform="rotate(-90 100 36.3)">R14</text>
<text x="110.7" y="40.3">RESET1</text>
<text x="113.2" y="36.3" transform="rotate(-90 113.2 36.3)">R17</text>
<text x="149.8" y="40.3">B1</text>
<text x="334.1" y="40.3">J1</text>
<text x="35.3" y="42.9">GND</text>
<text x="35.3" y="45.4">P0.17</text>
<text x="35.3" y="48">P0.20</text>
<text x="47.4" y="48">AIN5/P0.29</text>
<text x="47.4" y="45.4">AIN7/P0.31</text>
<text x="54.8" y="42.9">VCC</text>
<text x="110.1" y="42.9">SW_Push</text>
<text x="146.9" y="42.9">SW_Push</text>
<text x="35.3" y="50.5">P0.22</text>
<text x="35.3" y="53">P0.24</text>
<text x="47.4" y="50.5">AIN0/P0.02</text>
<text x="52.9" y="53">P1.15</text>
<text x="35.3" y="55.6">P1.00</text>
<text x="35.3" y="58.1">P0.11</text>
<text x="52.9" y="58.1">P1.11</text>
<text x="52.9" y="55.6">P1.13</text>
<text x="330.5" y="58.1">DETECTOR</text>
<text x="35.3" y="60.7">P1.04</text>
<text x="35.3" y="63.2">P1.06</text>
<text x="46.7" y="63.2">NFC1/P0.09</text>
<text x="46.7" y="60.7">NFC2/P0.10</text>
<text x="98.8" y="65.5" transform="rotate(-90 98.8 65.5)">R21</text>
<text x="101.3" y="64.3" transform="rotate(-90 101.3 64.3)">R</text>
<text x="112" y="65.5" transform="rotate(-90 112 65.5)">R22</text>
<text x="114" y="64.3" transform="rotate(-90 114 64.3)">R</text>
<text x="135.6" y="64.2" transform="rotate(-90 135.6 64.2)">R23</text>
<text x="138.1" y="63" transform="rotate(-90 138.1 63)">R</text>
<text x="148.8" y="64.2" transform="rotate(-90 148.8 64.2)">R24</text>
<text x="150.8" y="63" transform="rotate(-90 150.8 63)">R</text>
<text x="108.8" y="70.8">SW_Push</text>
<text x="111.7" y="68.3">B2</text>
<text x="145.6" y="70.8">SW_Push</text>
<text x="148.5" y="68.3">B3</text>
<text x="335.3" y="83.5">J2</text>
<text x="254.1" y="94.9">J10</text>
<text x="248.9" y="97.5">Micro_SD_Card</text>
<text x="332.6" y="101.3">EMITTER</text>
<text x="237.2" y="105.1">DAT2</text>
<text x="237.2" y="107.6">DAT3/CD</text>
<text x="237.2" y="110.2">CMD</text>
<text x="237.2" y="112.7">VDD</text>
<text x="237.2" y="115.3">CLK</text>
<text x="237.2" y="117.8">VSS</text>
<text x="237.2" y="120.3">DAT0</text>
<text x="237.2" y="122.9">DAT1</text>
<text x="263.9" y="128">SHIELD</text>
<text x="128.2" y="141.9">R9</text>
<text x="128.8" y="144.5">R</text>
<text x="213.8" y="144.5">BL</text>
<text x="213.8" y="147">CS</text>
<text x="213.8" y="149.6">DC</text>
<text x="127.6" y="150.8">R10</text>
<text x="128.8" y="153.4">R</text>
<text x="213.8" y="152.1">RST</text>
<text x="213.8" y="154.6">MOSI</text>
<text x="221" y="152.7">U5</text>
<text x="246.4" y="152.1">TFT_BL1</text>
<text x="246.4" y="154.6">Conn_01x03_Socket</text>
<text x="323.8" y="155.9">R3</text>
<text x="213.8" y="157.2">SCK</text>
<text x="213.8" y="159.7">VCC</text>
<text x="324.4" y="158.4">0</text>
<text x="213.8" y="162.3">GND</text>
<text x="313.4" y="167.6" transform="rotate(-90 313.4 167.6)">100k</text>
<text x="315.4" y="166.5" transform="rotate(-90 315.4 166.5)">R4</text>
<text x="97.3" y="172.6">H2</text>
<text x="310.4" y="173.7">GND</text>
<text x="338.3" y="173.7">GND</text>
<text x="97.3" y="175.2">MountingHole</text>
<text x="102.9" y="181.3">H3</text>
<text x="102.9" y="183.8">MountingHole</text>
<text x="85.1" y="186.4">H1</text>
<text x="85.1" y="188.9">MountingHole</text>
<text x="107.9" y="191.5">H4</text>
<text x="107.9" y="194">MountingHole</text>
<text x="332.7" y="199.1">TP1</text>
<text x="337.8" y="199.1">Keystone5011</text>
<text x="387.3" y="199.1">TP7</text>
<text x="392.4" y="199.1">Keystone5014</text>
<text x="332.7" y="205.4">TP2</text>
<text x="337.8" y="205.4">Keystone5010</text>
<text x="387.3" y="205.4">TP8</text>
<text x="392.4" y="205.4">Keystone5014</text>
<text x="74.3" y="215.8">3V3</text>
<text x="332.7" y="211.8">TP3</text>
<text x="337.8" y="211.8">Keystone5010</text>
<text x="387.3" y="211.8">TP9</text>
<text x="392.4" y="211.8">Keystone5014</text>
<text x="44.8" y="219.4">4.7k</text>
<text x="45.6" y="216.9">R5</text>
<text x="76.8" y="220.7">C11</text>
<text x="332.7" y="218.1">TP4</text>
<text x="337.8" y="218.1">Keystone5010</text>
<text x="387.3" y="218.1">TP10 Keystone5014</text>
<text x="56.5" y="224.5">C7</text>
<text x="76.8" y="225.8">100n</text>
<text x="122.9" y="224.1" transform="rotate(-90 122.9 224.1)">10k</text>
<text x="124.9" y="224.2" transform="rotate(-90 124.9 224.2)">R11</text>
<text x="332.7" y="224.5">TP5</text>
<text x="337.8" y="224.5">Keystone5014</text>
<text x="387.3" y="224.5">TP11 Keystone5014</text>
<text x="45.6" y="232.1">R6</text>
<text x="56.5" y="229.6">100n</text>
<text x="74.1" y="230.8">GND</text>
<text x="84.9" y="233.4">ADS1115IDGS</text>
<text x="85" y="230.8">U3</text>
<text x="104.8" y="233.6">3V3</text>
<text x="332.7" y="230.8">TP6</text>
<text x="337.8" y="230.8">Keystone5014</text>
<text x="44.8" y="234.6">4.7k</text>
<text x="53.8" y="234.6">GND</text>
<text x="56.5" y="239.7">C8</text>
<text x="80.2" y="239.7">ALERT/RDY</text>
<text x="84.8" y="238" transform="rotate(-90 84.8 238)">VDD</text>
<text x="56.5" y="244.8">100n</text>
<text x="76.7" y="242.3">AIN0</text>
<text x="76.7" y="244.8">AIN1</text>
<text x="87.2" y="244.8">SCL</text>
<text x="107.6" y="242.2" transform="rotate(-90 107.6 242.2)">4.7k</text>
<text x="109.7" y="241.4" transform="rotate(-90 109.7 241.4)">R2</text>
<text x="335.5" y="243.5">PWR_FLAG</text>
<text x="360.9" y="243.5">PWR_FLAG</text>
<text x="44.8" y="249.9">4.7k</text>
<text x="45.6" y="247.3">R7</text>
<text x="53.8" y="249.9">GND</text>
<text x="76.7" y="247.3">AIN2</text>
<text x="76.7" y="249.9">AIN3</text>
<text x="84.8" y="251" transform="rotate(-90 84.8 251)">GND</text>
<text x="85.8" y="249.9">ADDR</text>
<text x="87.1" y="247.3">SDA</text>
<text x="112.4" y="248.9">3V3</text>
<text x="56.5" y="255">C9</text>
<text x="115.3" y="257.4" transform="rotate(-90 115.3 257.4)">4.7k</text>
<text x="117.3" y="256.6" transform="rotate(-90 117.3 256.6)">R1</text>
<text x="45.6" y="262.6">R8</text>
<text x="56.5" y="260">100n</text>
<text x="81.8" y="258.8">GND</text>
<text x="44.8" y="265.1">4.7k</text>
<text x="53.8" y="265.1">GND</text>
<text x="56.5" y="270.2">C10</text>
<text x="56.5" y="275.3">100n</text>
<text x="53.8" y="280.4">GND</text>
</g>
<g font-size="1.3" fill="#0000c2">
<text x="220.5" y="99.3">microSD</text>
<text x="205.2" y="137.4">ST7789 TFT 1.54 IN</text>
<text x="232.4" y="145.5">Backlight on/off</text>
<text x="302.2" y="179">R3/C6: fit R3 = 10k and C6 to turn PWM on LED_DRIVE into a DC setpoint.</text>
<text x="162.5" y="236.2">UV-Control v0.4: restarted from Rook v0.4 (Pro Micro, display, buttons, microSD), plus the ADS1115,</text>
<text x="162.5" y="243.8">5V and V_LED (the UV LED supply) come from the new boost, still to be added.</text>
<text x="165.4" y="240">the detector/emitter JST connectors and test points. Earlier draft: hardware/uv-control/reference/v0.4-draft/.</text>
<text x="162.5" y="247.6">Spare Pro Micro pins: P0.17, P0.20, P0.10, P1.13, P0.31 (AIN7, e.g. to measure V_LED).</text>
<text x="162.5" y="251.4">LED_ENABLE: on the emitter, HIGH turns the LED off (it grounds the current setpoint).</text>
<text x="165.4" y="255.2">LOW or floating lets LED_DRIVE set the current (3.3 V -&gt; ~26 mA).</text>
<text x="162.5" y="259.1">J1/J2 are both 6-pin JST PH: use pin-1-to-pin-1 cables and never swap them</text>
<text x="165.4" y="262.9">(the emitter port puts V_LED and 5V on detector outputs).</text>
<text x="162.5" y="266.7">R5-R8 + C7-C10: ADC input protection and low-pass (4.7k/100n, about 340 Hz).</text>
<text x="162.5" y="270.5">R1/R2: I2C pull-ups.</text>
<text x="185.5" y="270.5">R11: ALERT/RDY is open-drain.</text>
<text x="218.3" y="270.5">C11 at U3 VDD.</text>
</g>
<g font-size="1.3" fill="#939391">
<text x="341" y="163.5">C6</text>
<text x="341" y="168.6">1u</text>
</g>
</svg>
